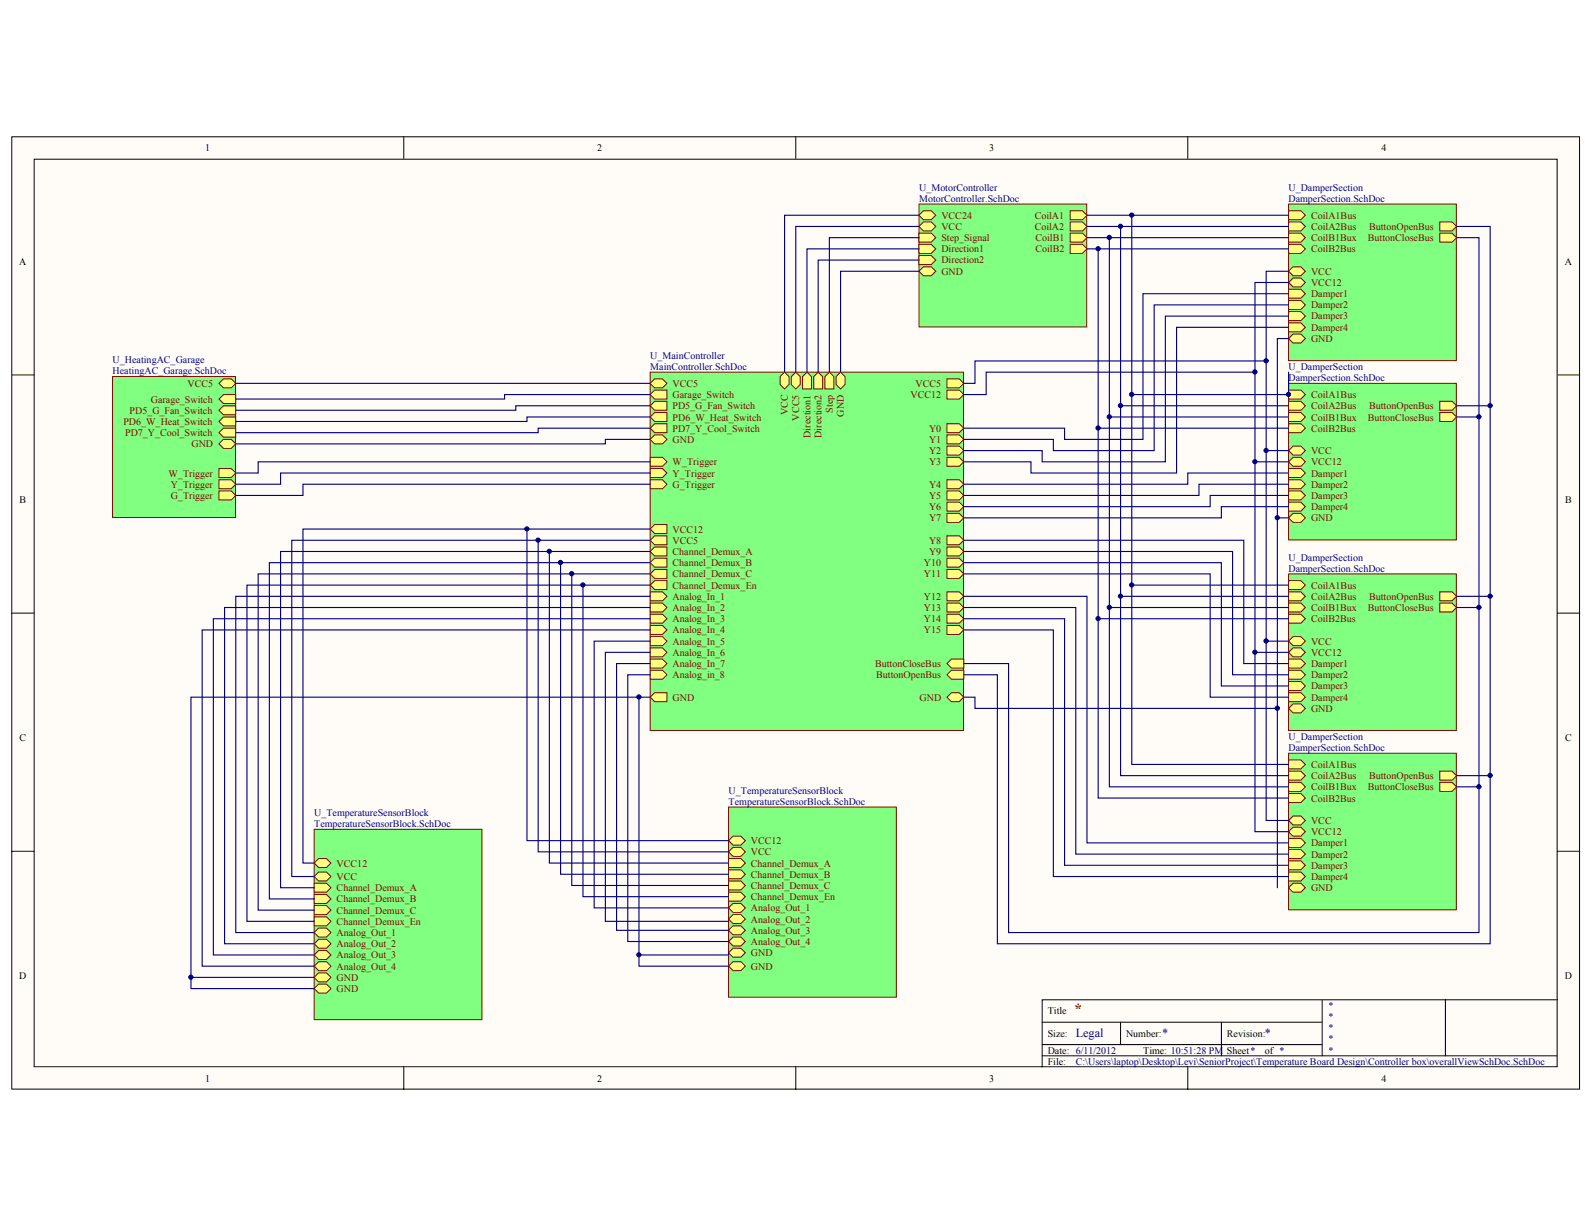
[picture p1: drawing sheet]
<svg xmlns="http://www.w3.org/2000/svg" width="269mm" height="207mm" viewBox="0 0 269 207" stroke-linecap="round" stroke-linejoin="round" font-family="sans-serif">
<g fill="#fffcf8" stroke="#000" stroke-width=".17">
<path d="M2 23h264.2v160.5h-264.2z"/>
<path d="M5.8 26.8h256.6v152.9h-256.6z"/>
</g>
<g fill="none" stroke="#000" stroke-width=".17">
<path d="M68 23v3.8M134.1 23v3.8M200.2 23v3.8M2 63.2h3.8M262.5 63.2h3.8M2 103.3h3.8M262.5 103.3h3.8M2 143.4h3.8M262.5 143.4h3.8M68 179.8v3.8M134.1 179.8v3.8M175.6 172.2h47.2"/>
<path d="M175.6 177.9h86.9M175.6 176h47.2M188.9 172.2v3.8M200.2 179.8v3.8M205.8 172.2v5.7M222.8 168.5v9.4M243.6 168.5h-68v11.3M262.5 168.5h-18.9v9.4"/>
</g>
<path d="M109.6 62.7h52.8v60.4h-52.8z" fill="#80ff80" stroke="#800000" stroke-width=".17"/>
<g fill="#ffff80" stroke="#800000" stroke-width=".17">
<path d="M110.3 63.8h1.4l.7 .8-.7 .8h-1.4l-.7-.8z" fill-rule="evenodd"/>
<path d="M110.3 65.7h2.1v1.5h-2.1l-.7-.7z" fill-rule="evenodd"/>
<path d="M110.3 67.6h2.1v1.5h-2.1l-.7-.7z" fill-rule="evenodd"/>
<path d="M110.3 69.5h2.1v1.5h-2.1l-.7-.7z" fill-rule="evenodd"/>
<path d="M110.3 71.4h2.1v1.5h-2.1l-.7-.8z" fill-rule="evenodd"/>
<path d="M110.3 73.3h1.4l.7 .7-.7 .8h-1.4l-.7-.8z" fill-rule="evenodd"/>
<path d="M109.6 77.1h2.1l.7 .7-.7 .8h-2.1z" fill-rule="evenodd"/>
<path d="M109.6 78.9h2.1l.7 .8-.7 .8h-2.1z" fill-rule="evenodd"/>
<path d="M109.6 80.8h2.1l.7 .8-.7 .7h-2.1z" fill-rule="evenodd"/>
<path d="M160.4 111.1h2v1.5h-2l-.8-.8z" fill-rule="evenodd"/>
<path d="M132.2 62.7l.8 .8v1.3l-.8 .7-.7-.7v-1.3z" fill-rule="evenodd"/>
<path d="M134.1 62.7l.8 .8v1.3l-.8 .7-.7-.7v-1.3z" fill-rule="evenodd"/>
<path d="M136 62.7l.8 .8v2h-1.6v-2z" fill-rule="evenodd"/>
<path d="M137.9 62.7l.7 .8v2h-1.5v-2z" fill-rule="evenodd"/>
<path d="M139.8 62.7l.7 .8v2h-1.5v-2z" fill-rule="evenodd"/>
<path d="M141.7 62.7l.7 .8v1.3l-.7 .7-.8-.7v-1.3z" fill-rule="evenodd"/>
<path d="M159.6 63.8h2.1l.7 .8-.7 .8h-2.1z" fill-rule="evenodd"/>
<path d="M159.6 65.7h2.1l.7 .8-.7 .7h-2.1z" fill-rule="evenodd"/>
<path d="M159.6 71.4h2.1l.7 .7-.7 .8h-2.1z" fill-rule="evenodd"/>
<path d="M159.6 75.2h2.1l.7 .7-.7 .8h-2.1z" fill-rule="evenodd"/>
<path d="M159.6 77.1h2.1l.7 .7-.7 .8h-2.1z" fill-rule="evenodd"/>
<path d="M159.6 73.3h2.1l.7 .7-.7 .8h-2.1z" fill-rule="evenodd"/>
<path d="M159.6 80.8h2.1l.7 .8-.7 .7h-2.1z" fill-rule="evenodd"/>
<path d="M159.6 82.7h2.1l.7 .8-.7 .7h-2.1z" fill-rule="evenodd"/>
<path d="M159.6 84.6h2.1l.7 .8-.7 .7h-2.1z" fill-rule="evenodd"/>
<path d="M159.6 86.5h2.1l.7 .8-.7 .7h-2.1z" fill-rule="evenodd"/>
<path d="M159.6 90.3h2.1l.7 .7-.7 .8h-2.1z" fill-rule="evenodd"/>
<path d="M159.6 92.2h2.1l.7 .7-.7 .8h-2.1z" fill-rule="evenodd"/>
<path d="M159.6 94.1h2.1l.7 .7-.7 .8h-2.1z" fill-rule="evenodd"/>
<path d="M159.6 95.9h2.1l.7 .8-.7 .8h-2.1z" fill-rule="evenodd"/>
<path d="M159.6 99.7h2.1l.7 .8-.7 .7h-2.1z" fill-rule="evenodd"/>
<path d="M159.6 101.6h2.1l.7 .8-.7 .7h-2.1z" fill-rule="evenodd"/>
<path d="M159.6 103.5h2.1l.7 .8-.7 .7h-2.1z" fill-rule="evenodd"/>
<path d="M159.6 105.4h2.1l.7 .7-.7 .8h-2.1z" fill-rule="evenodd"/>
<path d="M160.4 112.9h2v1.6h-2l-.8-.8z" fill-rule="evenodd"/>
<path d="M160.4 116.7h1.3l.7 .8-.7 .7h-1.3l-.8-.7z" fill-rule="evenodd"/>
<path d="M110.3 88.4h2.1v1.5h-2.1l-.7-.8z" fill-rule="evenodd"/>
<path d="M110.3 90.3h2.1v1.5h-2.1l-.7-.8z" fill-rule="evenodd"/>
<path d="M110.3 92.2h2.1v1.5h-2.1l-.7-.8z" fill-rule="evenodd"/>
<path d="M110.3 94.1h2.1v1.5h-2.1l-.7-.8z" fill-rule="evenodd"/>
<path d="M110.3 95.9h2.1v1.6h-2.1l-.7-.8z" fill-rule="evenodd"/>
<path d="M110.3 97.8h2.1v1.5h-2.1l-.7-.7z" fill-rule="evenodd"/>
<path d="M109.6 99.7h2.1l.7 .8-.7 .7h-2.1z" fill-rule="evenodd"/>
<path d="M109.6 101.6h2.1l.7 .8-.7 .7h-2.1z" fill-rule="evenodd"/>
<path d="M109.6 103.5h2.1l.7 .8-.7 .7h-2.1z" fill-rule="evenodd"/>
<path d="M109.6 105.4h2.1l.7 .7-.7 .8h-2.1z" fill-rule="evenodd"/>
<path d="M109.6 107.3h2.1l.7 .7-.7 .8h-2.1z" fill-rule="evenodd"/>
<path d="M109.6 109.2h2.1l.7 .7-.7 .8h-2.1z" fill-rule="evenodd"/>
<path d="M109.6 111.1h2.1l.7 .7-.7 .8h-2.1z" fill-rule="evenodd"/>
<path d="M109.6 112.9h2.1l.7 .8-.7 .8h-2.1z" fill-rule="evenodd"/>
<path d="M110.3 116.7h2.1v1.5h-2.1l-.7-.7z" fill-rule="evenodd"/>
</g>
<path d="M19 63.4h20.7v23.8h-20.7z" fill="#80ff80" stroke="#800000" stroke-width=".17"/>
<g fill="#ffff80" stroke="#800000" stroke-width=".17">
<path d="M37.7 63.8h1.3l.7 .8-.7 .8h-1.3l-.8-.8z" fill-rule="evenodd"/>
<path d="M37.7 66.5h2v1.5h-2l-.8-.8z" fill-rule="evenodd"/>
<path d="M37.7 68.4h2v1.5h-2l-.8-.8z" fill-rule="evenodd"/>
<path d="M37.7 70.3h2v1.5h-2l-.8-.8z" fill-rule="evenodd"/>
<path d="M37.7 72.1h2v1.6h-2l-.8-.8z" fill-rule="evenodd"/>
<path d="M37.7 74h1.3l.7 .8-.7 .7h-1.3l-.8-.7z" fill-rule="evenodd"/>
<path d="M36.9 78.9h2.1l.7 .8-.7 .8h-2.1z" fill-rule="evenodd"/>
<path d="M36.9 80.8h2.1l.7 .8-.7 .7h-2.1z" fill-rule="evenodd"/>
<path d="M36.9 82.7h2.1l.7 .8-.7 .7h-2.1z" fill-rule="evenodd"/>
</g>
<path d="M217.2 34.4h28.2v26.4h-28.2z" fill="#80ff80" stroke="#800000" stroke-width=".17"/>
<g fill="#ffff80" stroke="#800000" stroke-width=".17">
<path d="M217.2 35.5h2l.8 .8-.8 .7h-2z" fill-rule="evenodd"/>
<path d="M217.2 37.4h2l.8 .8-.8 .7h-2z" fill-rule="evenodd"/>
<path d="M217.2 39.3h2l.8 .7-.8 .8h-2z" fill-rule="evenodd"/>
<path d="M217.2 41.2h2l.8 .7-.8 .8h-2z" fill-rule="evenodd"/>
<path d="M217.9 45h1.3l.8 .7-.8 .8h-1.3l-.7-.8z" fill-rule="evenodd"/>
<path d="M217.9 46.8h1.3l.8 .8-.8 .8h-1.3l-.7-.8z" fill-rule="evenodd"/>
<path d="M242.7 37.4h2l.8 .8-.8 .7h-2z" fill-rule="evenodd"/>
<path d="M242.7 39.3h2l.8 .7-.8 .8h-2z" fill-rule="evenodd"/>
<path d="M217.2 48.7h2l.8 .8-.8 .7h-2z" fill-rule="evenodd"/>
<path d="M217.2 50.6h2l.8 .8-.8 .7h-2z" fill-rule="evenodd"/>
<path d="M217.2 52.5h2l.8 .8-.8 .7h-2z" fill-rule="evenodd"/>
<path d="M217.2 54.4h2l.8 .8-.8 .7h-2z" fill-rule="evenodd"/>
<path d="M217.9 56.3h1.3l.8 .7-.8 .8h-1.3l-.7-.8z" fill-rule="evenodd"/>
</g>
<path d="M154.9 34.4h28.3v20.7h-28.3z" fill="#80ff80" stroke="#800000" stroke-width=".17"/>
<g fill="#ffff80" stroke="#800000" stroke-width=".17">
<path d="M155.6 35.5h1.4l.7 .8-.7 .7h-1.4l-.7-.7z" fill-rule="evenodd"/>
<path d="M155.6 37.4h1.4l.7 .8-.7 .7h-1.4l-.7-.7z" fill-rule="evenodd"/>
<path d="M154.9 39.3h2.1l.7 .7-.7 .8h-2.1z" fill-rule="evenodd"/>
<path d="M154.9 41.2h2.1l.7 .7-.7 .8h-2.1z" fill-rule="evenodd"/>
<path d="M154.9 43.1h2.1l.7 .7-.7 .8h-2.1z" fill-rule="evenodd"/>
<path d="M155.6 45h1.4l.7 .7-.7 .8h-1.4l-.7-.8z" fill-rule="evenodd"/>
<path d="M180.4 35.5h2l.8 .8-.8 .7h-2z" fill-rule="evenodd"/>
<path d="M180.4 37.4h2l.8 .8-.8 .7h-2z" fill-rule="evenodd"/>
<path d="M180.4 39.3h2l.8 .7-.8 .8h-2z" fill-rule="evenodd"/>
<path d="M180.4 41.2h2l.8 .7-.8 .8h-2z" fill-rule="evenodd"/>
</g>
<path d="M122.8 136h28.3v32h-28.3z" fill="#80ff80" stroke="#800000" stroke-width=".17"/>
<g fill="#ffff80" stroke="#800000" stroke-width=".17">
<path d="M123.5 142.8h1.4l.7 .7-.7 .8h-1.4l-.7-.8z" fill-rule="evenodd"/>
<path d="M123.5 140.9h1.4l.7 .7-.7 .8h-1.4l-.7-.8z" fill-rule="evenodd"/>
<path d="M122.8 144.7h2.1l.7 .7-.7 .8h-2.1z" fill-rule="evenodd"/>
<path d="M122.8 146.6h2.1l.7 .7-.7 .8h-2.1z" fill-rule="evenodd"/>
<path d="M122.8 148.4h2.1l.7 .8-.7 .8h-2.1z" fill-rule="evenodd"/>
<path d="M122.8 150.3h2.1l.7 .8-.7 .7h-2.1z" fill-rule="evenodd"/>
<path d="M123.5 152.2h1.4l.7 .8-.7 .7h-1.4l-.7-.7z" fill-rule="evenodd"/>
<path d="M123.5 154.1h1.4l.7 .8-.7 .7h-1.4l-.7-.7z" fill-rule="evenodd"/>
<path d="M123.5 156h1.4l.7 .8-.7 .7h-1.4l-.7-.7z" fill-rule="evenodd"/>
<path d="M123.5 157.9h1.4l.7 .7-.7 .8h-1.4l-.7-.8z" fill-rule="evenodd"/>
<path d="M123.5 159.8h1.4l.7 .7-.7 .8h-1.4l-.7-.8z" fill-rule="evenodd"/>
<path d="M123.5 162h1.4l.7 .8-.7 .8h-1.4l-.7-.8z" fill-rule="evenodd"/>
</g>
<path d="M217.2 64.6h28.2v26.4h-28.2z" fill="#80ff80" stroke="#800000" stroke-width=".17"/>
<g fill="#ffff80" stroke="#800000" stroke-width=".17">
<path d="M217.2 65.7h2l.8 .8-.8 .7h-2z" fill-rule="evenodd"/>
<path d="M217.2 67.6h2l.8 .8-.8 .7h-2z" fill-rule="evenodd"/>
<path d="M217.2 69.5h2l.8 .8-.8 .7h-2z" fill-rule="evenodd"/>
<path d="M217.2 71.4h2l.8 .7-.8 .8h-2z" fill-rule="evenodd"/>
<path d="M217.9 75.2h1.3l.8 .7-.8 .8h-1.3l-.7-.8z" fill-rule="evenodd"/>
<path d="M217.9 77.1h1.3l.8 .7-.8 .8h-1.3l-.7-.8z" fill-rule="evenodd"/>
<path d="M242.7 67.6h2l.8 .8-.8 .7h-2z" fill-rule="evenodd"/>
<path d="M242.7 69.5h2l.8 .8-.8 .7h-2z" fill-rule="evenodd"/>
<path d="M217.2 78.9h2l.8 .8-.8 .8h-2z" fill-rule="evenodd"/>
<path d="M217.2 80.8h2l.8 .8-.8 .7h-2z" fill-rule="evenodd"/>
<path d="M217.2 82.7h2l.8 .8-.8 .7h-2z" fill-rule="evenodd"/>
<path d="M217.2 84.6h2l.8 .8-.8 .7h-2z" fill-rule="evenodd"/>
<path d="M217.9 86.5h1.3l.8 .8-.8 .7h-1.3l-.7-.7z" fill-rule="evenodd"/>
</g>
<path d="M217.2 96.7h28.2v26.4h-28.2z" fill="#80ff80" stroke="#800000" stroke-width=".17"/>
<g fill="#ffff80" stroke="#800000" stroke-width=".17">
<path d="M217.2 97.8h2l.8 .8-.8 .7h-2z" fill-rule="evenodd"/>
<path d="M217.2 99.7h2l.8 .8-.8 .7h-2z" fill-rule="evenodd"/>
<path d="M217.2 101.6h2l.8 .8-.8 .7h-2z" fill-rule="evenodd"/>
<path d="M217.2 103.5h2l.8 .8-.8 .7h-2z" fill-rule="evenodd"/>
<path d="M217.9 107.3h1.3l.8 .7-.8 .8h-1.3l-.7-.8z" fill-rule="evenodd"/>
<path d="M217.9 109.2h1.3l.8 .7-.8 .8h-1.3l-.7-.8z" fill-rule="evenodd"/>
<path d="M242.7 99.7h2l.8 .8-.8 .7h-2z" fill-rule="evenodd"/>
<path d="M242.7 101.6h2l.8 .8-.8 .7h-2z" fill-rule="evenodd"/>
<path d="M217.2 111.1h2l.8 .7-.8 .8h-2z" fill-rule="evenodd"/>
<path d="M217.2 112.9h2l.8 .8-.8 .8h-2z" fill-rule="evenodd"/>
<path d="M217.2 114.8h2l.8 .8-.8 .7h-2z" fill-rule="evenodd"/>
<path d="M217.2 116.7h2l.8 .8-.8 .7h-2z" fill-rule="evenodd"/>
<path d="M217.9 118.6h1.3l.8 .8-.8 .7h-1.3l-.7-.7z" fill-rule="evenodd"/>
</g>
<path d="M217.2 126.9h28.2v26.4h-28.2z" fill="#80ff80" stroke="#800000" stroke-width=".17"/>
<g fill="#ffff80" stroke="#800000" stroke-width=".17">
<path d="M217.2 128h2l.8 .8-.8 .8h-2z" fill-rule="evenodd"/>
<path d="M217.2 129.9h2l.8 .8-.8 .7h-2z" fill-rule="evenodd"/>
<path d="M217.2 131.8h2l.8 .8-.8 .7h-2z" fill-rule="evenodd"/>
<path d="M217.2 133.7h2l.8 .8-.8 .7h-2z" fill-rule="evenodd"/>
<path d="M217.9 137.5h1.3l.8 .7-.8 .8h-1.3l-.7-.8z" fill-rule="evenodd"/>
<path d="M217.9 139.4h1.3l.8 .7-.8 .8h-1.3l-.7-.8z" fill-rule="evenodd"/>
<path d="M242.7 129.9h2l.8 .8-.8 .7h-2z" fill-rule="evenodd"/>
<path d="M242.7 131.8h2l.8 .8-.8 .7h-2z" fill-rule="evenodd"/>
<path d="M217.2 141.3h2l.8 .7-.8 .8h-2z" fill-rule="evenodd"/>
<path d="M217.2 143.2h2l.8 .7-.8 .8h-2z" fill-rule="evenodd"/>
<path d="M217.2 145h2l.8 .8-.8 .8h-2z" fill-rule="evenodd"/>
<path d="M217.2 146.9h2l.8 .8-.8 .7h-2z" fill-rule="evenodd"/>
<path d="M217.9 148.8h1.3l.8 .8-.8 .7h-1.3l-.7-.7z" fill-rule="evenodd"/>
</g>
<path d="M52.9 139.7h28.3v32.1h-28.3z" fill="#80ff80" stroke="#800000" stroke-width=".17"/>
<g fill="#ffff80" stroke="#800000" stroke-width=".17">
<path d="M53.7 146.9h1.3l.8 .8-.8 .7h-1.3l-.8-.7z" fill-rule="evenodd"/>
<path d="M53.7 144.7h1.3l.8 .7-.8 .8h-1.3l-.8-.8z" fill-rule="evenodd"/>
<path d="M52.9 148.8h2.1l.8 .8-.8 .7h-2.1z" fill-rule="evenodd"/>
<path d="M52.9 150.7h2.1l.8 .8-.8 .7h-2.1z" fill-rule="evenodd"/>
<path d="M52.9 152.6h2.1l.8 .8-.8 .7h-2.1z" fill-rule="evenodd"/>
<path d="M52.9 154.5h2.1l.8 .7-.8 .8h-2.1z" fill-rule="evenodd"/>
<path d="M53.7 156.4h1.3l.8 .7-.8 .8h-1.3l-.8-.8z" fill-rule="evenodd"/>
<path d="M53.7 158.3h1.3l.8 .7-.8 .8h-1.3l-.8-.8z" fill-rule="evenodd"/>
<path d="M53.7 160.2h1.3l.8 .7-.8 .8h-1.3l-.8-.8z" fill-rule="evenodd"/>
<path d="M53.7 162h1.3l.8 .8-.8 .8h-1.3l-.8-.8z" fill-rule="evenodd"/>
<path d="M53.7 163.9h1.3l.8 .8-.8 .7h-1.3l-.8-.7z" fill-rule="evenodd"/>
<path d="M53.7 165.8h1.3l.8 .8-.8 .7h-1.3l-.8-.7z" fill-rule="evenodd"/>
</g>
<g fill="none" stroke="#000080" stroke-width=".19">
<path d="M154.9 36.3h-22.7v26.4M154.9 38.2h-20.8v24.5M183.2 36.3h34M183.2 38.2h34M188.9 38.2v62.3M190.7 36.3v62.3M245.5 38.2h5.6v92.5M154.9 41.9h-18.9v20.8M154.9 43.8h-17v18.9M154.9 40h-15.1v22.7M154.9 45.7h-13.2v17M183.2 40h34"/>
<path d="M183.2 41.9h34M185.1 41.9v62.4M187 40v62.4M217.2 49.5h-24.6v24.5h-13.2v-1.9h-17M217.2 51.4h-22.7v24.5h-17v-1.9h-15.1M217.2 53.3h-20.8v24.5h-20.8v-1.9h-13.2M217.2 55.2h-18.9v24.5h-24.5v-1.9h-11.4M217.2 47.6h-5.7v30.2M217.2 45.7h-3.8v15.1M217.2 57h-1.9v30.3M245.5 40h3.8v30.3M39.7 64.6h69.9"/>
<path d="M109.6 66.5h-24.6v.7h-45.3M109.6 70.3h-20.8v.7h-49.1M109.6 72.1h-18.9v.8h-51M109.6 68.4h-22.7v.7h-47.2M109.6 74h-7.6v.8h-62.3M109.6 77.8h-66.1v1.9h-3.8M109.6 79.7h-62.3v1.9h-7.6M185.1 72.1h32.1M187 70.3h30.2M188.9 68.4h28.3M211.5 62.7h-45.3v3.8h-3.8M211.5 77.8v32.1"/>
<path d="M211.5 77.8h5.7M213.4 60.8h-49.1v3.8h-1.9M213.4 60.8v47.2M213.4 75.9h3.8M217.2 79.7h-17v1.9h-37.8M217.2 62.7v3.8h-26.5M245.5 68.4h5.6M245.5 70.3h3.8M249.3 70.3v62.3M88.8 89.1h-37.7v56.3h1.8M88.8 89.1v52.5h34M88.8 89.1h20.8"/>
<path d="M90.7 91v52.5h32.1M90.7 91h-41.5v56.7h3.7M90.7 91h18.9M92.6 92.9h-45.3v56.7h5.6M94.5 94.8v52.5h28.3M94.5 94.8h-49.1v56.7h7.5M94.5 94.8h15.1M96.4 96.7h-52.9v56.7h9.4M98.3 98.6v52.5h24.5M98.3 98.6h-56.7v56.6h11.3M98.3 98.6h11.3M109.6 81.6h-58.5v1.9h-11.4"/>
<path d="M109.6 96.7h-13.2v52.5h26.4M109.6 92.9h-17v52.5h30.2M162.4 91h47.2v20.8h7.6M162.4 92.9h45.3v20.8h9.5M162.4 94.8h43.4v20.8h11.4M162.4 96.7h41.6v20.8h13.2M190.7 98.6v30.2h26.5M190.7 98.6h26.5M215.3 87.3h1.9M215.3 87.3v62.3M217.2 81.6h-15.1v1.9h-39.7M217.2 83.5h-13.2v1.9h-41.6"/>
<path d="M217.2 85.4h-11.4v1.9h-43.4M107.7 117.5h-75.5v47.2h20.7M107.7 117.5h1.9M107.7 117.5v43.4M109.6 113.7h-3.8v44.9h17M109.6 111.8h-5.7v45h18.9M109.6 109.9h-7.6v45.3h20.8M109.6 108h-9.5v45h22.7M109.6 100.5h-69.9v56.6h13.2M109.6 102.4h-71.8v56.6h15.1M109.6 104.3h-73.6v56.6h16.9M109.6 106.1h-75.5v56.7h18.8"/>
<path d="M162.4 100.5h20.8v41.5h34M162.4 102.4h18.9v41.5h35.9M162.4 104.3h17v41.5h37.8M162.4 106.1h15.1v41.6h39.7M162.4 111.8h7.6v45.3h79.3v-24.5M162.4 113.7h5.7v45.3h83v-28.3M162.4 117.5h1.9v1.9h51M185.1 104.3v30.2h32.1M185.1 104.3h32.1M187 102.4v30.2h30.2M187 102.4h30.2M188.9 100.5v30.2h28.3"/>
<path d="M188.9 100.5h28.3M211.5 109.9v30.2h5.7M211.5 109.9h5.7M213.4 108v30.2h3.8M213.4 108h3.8M245.5 100.5h5.6M245.5 102.4h3.8M245.5 130.7h5.6M245.5 132.6h3.8M32.2 164.7v1.9h20.7M107.7 160.9v1.9h15.1M122.8 160.5v.4h-15.1"/>
</g>
<g fill="#000080" stroke="#000080" stroke-width=".17">
<circle cx="32.2" cy="164.6" r=".36"/>
<circle cx="88.8" cy="89.1" r=".35"/>
<circle cx="90.7" cy="91" r=".35"/>
<circle cx="92.6" cy="92.9" r=".35"/>
<circle cx="94.5" cy="94.8" r=".36"/>
<circle cx="96.3" cy="96.7" r=".36"/>
<circle cx="98.2" cy="98.6" r=".35"/>
<circle cx="107.7" cy="160.9" r=".35"/>
<circle cx="107.7" cy="117.4" r=".36"/>
<circle cx="185.1" cy="104.2" r=".35"/>
<circle cx="185.1" cy="72.1" r=".35"/>
<circle cx="185.1" cy="41.9" r=".35"/>
<circle cx="187" cy="102.3" r=".35"/>
<circle cx="187" cy="70.2" r=".35"/>
<circle cx="187" cy="40" r=".36"/>
<circle cx="188.8" cy="100.4" r=".35"/>
<circle cx="188.8" cy="68.3" r=".35"/>
<circle cx="188.8" cy="38.1" r=".35"/>
<circle cx="190.7" cy="98.6" r=".35"/>
<circle cx="190.7" cy="66.5" r=".35"/>
<circle cx="190.7" cy="36.2" r=".35"/>
<circle cx="211.5" cy="109.9" r=".35"/>
<circle cx="211.5" cy="77.8" r=".35"/>
<circle cx="211.5" cy="62.7" r=".36"/>
<circle cx="213.4" cy="108" r=".36"/>
<circle cx="213.4" cy="75.9" r=".35"/>
<circle cx="213.4" cy="60.8" r=".35"/>
<circle cx="215.3" cy="119.3" r=".36"/>
<circle cx="215.3" cy="87.2" r=".35"/>
<circle cx="217.2" cy="66.5" r=".35"/>
<circle cx="249.2" cy="132.6" r=".35"/>
<circle cx="249.2" cy="102.3" r=".35"/>
<circle cx="249.2" cy="70.2" r=".35"/>
<circle cx="251.1" cy="130.7" r=".36"/>
<circle cx="251.1" cy="100.4" r=".35"/>
<circle cx="251.1" cy="68.3" r=".35"/>
</g>
<text font-size="2.6" fill="#800000" x="180.9" y="170.9">*</text>
<g font-size="2.1" fill="#000080">
<text x="181.3" y="174.8">Legal</text>
<text x="195.9" y="174.8">*</text>
<text x="213.2" y="174.8">*</text>
</g>
<g font-size="1.7">
<text x="34.6" y="25.5">1</text>
<text x="100.7" y="25.5">2</text>
<text x="166.7" y="25.5">3</text>
<text x="232.8" y="25.5">4</text>
<text x="3.2" y="44.6">A</text>
<text x="263.7" y="44.6">A</text>
<text x="3.3" y="84.8">B</text>
<text x="263.8" y="84.8">B</text>
<text x="3.3" y="124.9">C</text>
<text x="263.8" y="124.9">C</text>
<text x="3.2" y="165">D</text>
<text x="263.7" y="165">D</text>
<text x="176.6" y="170.9">Title</text>
<text x="176.6" y="174.7">Size:</text>
<text x="176.6" y="177.5">Date: 6/11/2012</text>
<text x="176.6" y="179.4">File:</text>
<text x="189.8" y="174.7">Number:</text>
<text x="192.7" y="177.5">Time: 10:51:28 PM</text>
<text x="206.8" y="174.7">Revision:</text>
<text x="206.8" y="177.5">Sheet*</text>
<text x="213.2" y="177.5">of *</text>
<text x="34.6" y="182.3">1</text>
<text x="100.7" y="182.3">2</text>
<text x="166.7" y="182.3">3</text>
<text x="232.8" y="182.3">4</text>
</g>
<g font-size="1.7" fill="#000080">
<text x="154.9" y="32.1">U_MotorController</text>
<text x="154.9" y="34">MotorController.SchDoc</text>
<text x="217.2" y="32.1">U_DamperSection</text>
<text x="217.2" y="34">DamperSection.SchDoc</text>
<text x="19" y="61.2">U_HeatingAC_Garage</text>
<text x="19" y="63.1">HeatingAC_Garage.SchDoc</text>
<text x="109.6" y="60.4">U_MainController</text>
<text x="109.6" y="62.3">MainController.SchDoc</text>
<text x="217.2" y="62.3">U_DamperSection</text>
<text x="217.2" y="64.2">DamperSection.SchDoc</text>
<text x="217.2" y="94.5">U_DamperSection</text>
<text x="217.2" y="96.3">DamperSection.SchDoc</text>
<text x="217.2" y="124.6">U_DamperSection</text>
<text x="217.2" y="126.5">DamperSection.SchDoc</text>
<text x="52.9" y="137.5">U_TemperatureSensorBlock</text>
<text x="122.8" y="133.7">U_TemperatureSensorBlock</text>
<text x="122.8" y="135.6">TemperatureSensorBlock.SchDoc</text>
<text x="52.9" y="139.4">TemperatureSensorBlock.SchDoc</text>
<text x="223.8" y="170">*</text>
<text x="223.8" y="171.9">*</text>
<text x="223.8" y="173.7">*</text>
<text x="181.3" y="179.4">C:\Users\laptop\Desktop\Levi\SeniorProject\Temperature Board Design\Controller box\overallViewSchDoc.SchDoc</text>
<text x="223.8" y="175.6">*</text>
<text x="223.8" y="177.5">*</text>
</g>
<g font-size="1.7" fill="#800000">
<text x="158.7" y="36.8">VCC24</text>
<text x="158.7" y="38.7">VCC</text>
<text x="158.7" y="40.6">Step_Signal</text>
<text x="174.4" y="36.8">CoilA1</text>
<text x="174.4" y="38.7">CoilA2</text>
<text x="174.5" y="40.6">CoilB1</text>
<text x="221" y="36.8">CoilA1Bus</text>
<text x="221" y="38.7">CoilA2Bus</text>
<text x="221" y="40.6">CoilB1Bux</text>
<text x="230.5" y="40.6">ButtonCloseBus</text>
<text x="230.7" y="38.7">ButtonOpenBus</text>
<text x="158.7" y="42.5">Direction1</text>
<text x="158.7" y="44.4">Direction2</text>
<text x="158.7" y="46.3">GND</text>
<text x="174.5" y="42.5">CoilB2</text>
<text x="221" y="42.5">CoilB2Bus</text>
<text x="221" y="46.3">VCC</text>
<text x="221" y="48.2">VCC12</text>
<text x="221" y="50.1">Damper1</text>
<text x="221" y="52">Damper2</text>
<text x="221" y="53.8">Damper3</text>
<text x="221" y="55.7">Damper4</text>
<text x="221" y="57.6">GND</text>
<text x="31.6" y="65.2">VCC5</text>
<text x="113.3" y="65.2">VCC5</text>
<text x="154.3" y="65.2">VCC5</text>
<text x="20.8" y="71.6">PD6_W_Heat_Switch</text>
<text x="21.9" y="69.7">PD5_G_Fan_Switch</text>
<text x="25.4" y="67.8">Garage_Switch</text>
<text x="113.3" y="67.1">Garage_Switch</text>
<text x="113.3" y="69">PD5_G_Fan_Switch</text>
<text x="113.3" y="70.9">PD6_W_Heat_Switch</text>
<text x="132.8" y="70" transform="rotate(-90 132.8 70)">VCC</text>
<text x="134.7" y="70.9" transform="rotate(-90 134.7 70.9)">VCC5</text>
<text x="140.3" y="69.5" transform="rotate(-90 140.3 69.5)">Step</text>
<text x="142.2" y="70.2" transform="rotate(-90 142.2 70.2)">GND</text>
<text x="153.5" y="67.1">VCC12</text>
<text x="221" y="67.1">CoilA1Bus</text>
<text x="221" y="69">CoilA2Bus</text>
<text x="221" y="70.9">CoilB1Bux</text>
<text x="230.5" y="70.9">ButtonCloseBus</text>
<text x="230.7" y="69">ButtonOpenBus</text>
<text x="21.1" y="73.5">PD7_Y_Cool_Switch</text>
<text x="32.3" y="75.4">GND</text>
<text x="113.3" y="72.7">PD7_Y_Cool_Switch</text>
<text x="113.3" y="74.6">GND</text>
<text x="136.6" y="73.8" transform="rotate(-90 136.6 73.8)">Direction1</text>
<text x="138.4" y="73.8" transform="rotate(-90 138.4 73.8)">Direction2</text>
<text x="156.6" y="72.7">Y0</text>
<text x="156.6" y="76.5">Y2</text>
<text x="156.6" y="74.6">Y1</text>
<text x="221" y="72.7">CoilB2Bus</text>
<text x="221" y="76.5">VCC</text>
<text x="28.4" y="80.3">W_Trigger</text>
<text x="28.8" y="82.2">Y_Trigger</text>
<text x="113.3" y="78.4">W_Trigger</text>
<text x="113.3" y="80.3">Y_Trigger</text>
<text x="113.3" y="82.2">G_Trigger</text>
<text x="156.6" y="78.4">Y3</text>
<text x="156.6" y="82.2">Y4</text>
<text x="221" y="78.4">VCC12</text>
<text x="221" y="80.3">Damper1</text>
<text x="221" y="82.2">Damper2</text>
<text x="28.8" y="84">G_Trigger</text>
<text x="113.3" y="89.7">VCC12</text>
<text x="156.6" y="84">Y5</text>
<text x="156.6" y="85.9">Y6</text>
<text x="156.6" y="87.8">Y7</text>
<text x="221" y="84">Damper3</text>
<text x="221" y="85.9">Damper4</text>
<text x="221" y="87.8">GND</text>
<text x="113.3" y="91.6">VCC5</text>
<text x="113.3" y="93.5">Channel_Demux_A</text>
<text x="113.3" y="95.4">Channel_Demux_B</text>
<text x="155.7" y="95.4">Y10</text>
<text x="156.6" y="91.6">Y8</text>
<text x="156.6" y="93.5">Y9</text>
<text x="113.3" y="97.3">Channel_Demux_C</text>
<text x="113.3" y="99.2">Channel_Demux_En</text>
<text x="113.3" y="101">Analog_In_1</text>
<text x="155.7" y="97.3">Y11</text>
<text x="155.7" y="101">Y12</text>
<text x="221" y="99.2">CoilA1Bus</text>
<text x="221" y="101">CoilA2Bus</text>
<text x="230.7" y="101">ButtonOpenBus</text>
<text x="113.3" y="102.9">Analog_In_2</text>
<text x="113.3" y="104.8">Analog_In_3</text>
<text x="113.3" y="106.7">Analog_In_4</text>
<text x="155.7" y="102.9">Y13</text>
<text x="155.7" y="104.8">Y14</text>
<text x="155.7" y="106.7">Y15</text>
<text x="221" y="102.9">CoilB1Bux</text>
<text x="221" y="104.8">CoilB2Bus</text>
<text x="230.5" y="102.9">ButtonCloseBus</text>
<text x="113.3" y="108.6">Analog_In_5</text>
<text x="113.3" y="110.5">Analog_In_6</text>
<text x="113.3" y="112.4">Analog_In_7</text>
<text x="147.5" y="112.4">ButtonCloseBus</text>
<text x="221" y="108.6">VCC</text>
<text x="221" y="110.5">VCC12</text>
<text x="221" y="112.4">Damper1</text>
<text x="113.3" y="114.3">Analog_in_8</text>
<text x="113.3" y="118.1">GND</text>
<text x="147.7" y="114.3">ButtonOpenBus</text>
<text x="155" y="118.1">GND</text>
<text x="221" y="114.3">Damper2</text>
<text x="221" y="116.2">Damper3</text>
<text x="221" y="118.1">Damper4</text>
<text x="221" y="119.9">GND</text>
<text x="221" y="129.4">CoilA1Bus</text>
<text x="221" y="131.3">CoilA2Bus</text>
<text x="230.7" y="131.3">ButtonOpenBus</text>
<text x="221" y="133.2">CoilB1Bux</text>
<text x="221" y="135.1">CoilB2Bus</text>
<text x="230.5" y="133.2">ButtonCloseBus</text>
<text x="126.6" y="142.2">VCC12</text>
<text x="221" y="138.8">VCC</text>
<text x="221" y="140.7">VCC12</text>
<text x="221" y="142.6">Damper1</text>
<text x="56.7" y="148.2">VCC</text>
<text x="56.7" y="146">VCC12</text>
<text x="126.6" y="144.1">VCC</text>
<text x="126.6" y="146">Channel_Demux_A</text>
<text x="126.6" y="147.9">Channel_Demux_B</text>
<text x="126.6" y="149.8">Channel_Demux_C</text>
<text x="221" y="144.5">Damper2</text>
<text x="221" y="146.4">Damper3</text>
<text x="221" y="148.2">Damper4</text>
<text x="56.7" y="150.1">Channel_Demux_A</text>
<text x="56.7" y="152">Channel_Demux_B</text>
<text x="56.7" y="153.9">Channel_Demux_C</text>
<text x="56.7" y="155.8">Channel_Demux_En</text>
<text x="126.6" y="151.7">Channel_Demux_En</text>
<text x="126.6" y="153.6">Analog_Out_1</text>
<text x="126.6" y="155.5">Analog_Out_2</text>
<text x="221" y="150.1">GND</text>
<text x="56.7" y="157.7">Analog_Out_1</text>
<text x="56.7" y="159.6">Analog_Out_2</text>
<text x="56.7" y="161.5">Analog_Out_3</text>
<text x="126.6" y="157.3">Analog_Out_3</text>
<text x="126.6" y="159.2">Analog_Out_4</text>
<text x="126.6" y="161.1">GND</text>
<text x="56.7" y="163.4">Analog_Out_4</text>
<text x="56.7" y="165.3">GND</text>
<text x="56.7" y="167.1">GND</text>
<text x="126.6" y="163.4">GND</text>
</g>
</svg>
